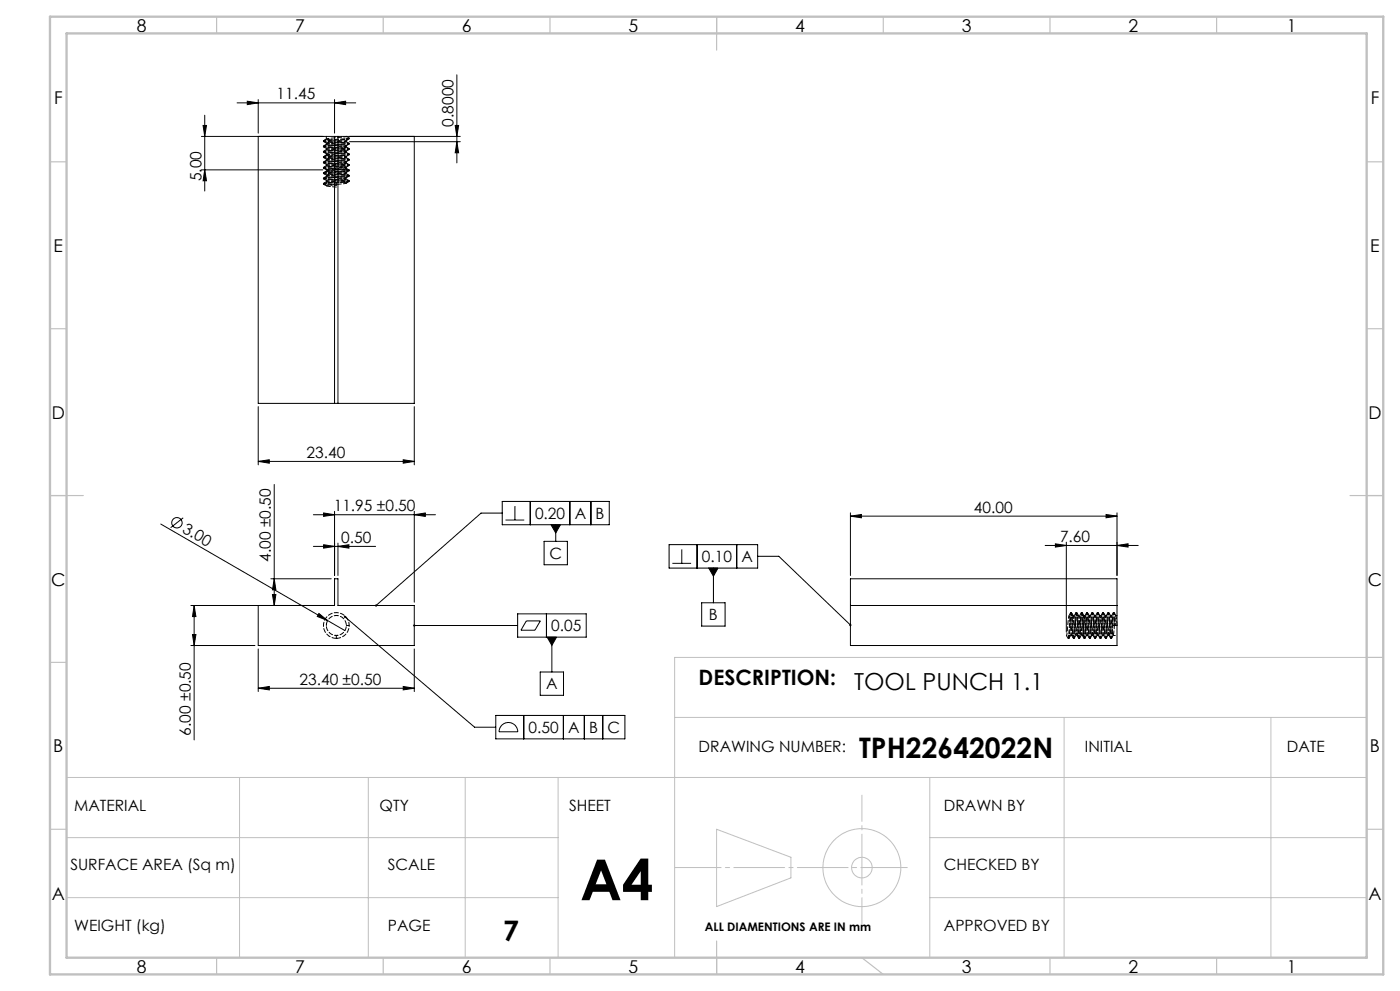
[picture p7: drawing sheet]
<svg xmlns="http://www.w3.org/2000/svg" width="420mm" height="297mm" viewBox="0 0 420 297" stroke-linecap="round" stroke-linejoin="round" font-family="sans-serif">
<g fill="none" stroke="#000" stroke-width=".3">
<path d="M60.9 37.6h1l-.5 3.3zM61.4 34.5v22.8M71.1 30.8h35.6M74.2 30.3l3.3 .5-3.3 .6zM77.5 29.8v10.1M100.4 30.8l3.3-.5v1.1zM100.4 29.8v10.1M136.6 37.6h1l-.5 3.3zM137.1 22.4v26.4M60.4 40.9h77.7M60.4 50.9h36.5M61.4 50.9l.5 3.3h-1z"/>
<path d="M77.5 40.9v80h46.8v-80M100.4 40.9v80M101.4 40.9v80M104.9 42.5h33.2M137.1 42.5l.5 3.3h-1zM77.5 138.3l3.3-.5v1zM77.5 121.9v17.4M77.5 138.3h46.8M121 137.8l3.3 .5-3.3 .5zM124.3 121.9v17.4M48.2 157.1l55.3 31.9M55 155.2l-3.8 2.9"/>
<path d="M82.3 145.2v36.3M94 154.3h36.6M97.1 153.7l3.3 .6-3.3 .5zM100.4 153.2v19.3M124.3 154.3l3.3-.6v1.1zM124.3 153.2v27.3M150.7 150.3h32.1v7h-32.1zM150.7 153.8h-6.4l-31.5 27.7M151.7 155.9h5.6M154.5 151.7v4.2M159.1 150.3v7M165.3 157.3h2.8l-1.4 2.4z"/>
<path d="M166.7 157.3v4.9M171 150.3v7M177.3 150.3v7M255.1 154.7l3.3-.5v1zM255.1 153.7v18.8M255.1 154.7h80M331.8 154.2l3.3 .5-3.3 .5zM335.1 153.7v18.8M81.2 173.5h18.2M81.7 178.2h1.1l-.5 3.3zM82.3 173.5l.5 3.3h-1.1zM94 163.8h18.7"/>
<path d="M97.1 163.3l3.3 .5-3.3 .5zM101.4 163.8l3.3-.5v1zM101.4 162.8v9.7M163.2 162.2h7v7.1h-7zM200.7 163.2h26.6v7h-26.6zM201.7 168.8h5.6M204.5 164.6v4.2M209.1 163.2v7M212.6 170.2h2.8l-1.4 2.5zM214 170.2v10.5M221 163.2v7M227.3 166.7h6.3l21.5 20.6"/>
<path d="M255.1 173.5h80v20h-80zM313.5 163.5h28M316.6 163l3.3 .5-3.3 .5zM319.9 162.5v27M335.1 163.5l3.3-.5v1zM57.3 181.5h43.1v-8h1v8h22.9v12h-46.8v-12M57.3 193.5h19.2M57.7 190.2h1.1l-.6 3.3zM58.2 181.5v40.3M58.2 181.5l.6 3.3h-1.1zM77.5 194.5v12.8M95.7 183.9l2.6 2.1-3.1-1.3z"/>
<path d="M103.5 184.9l38.9 33h6.3M124.3 194.5v12.8M124.3 187.5h31M155.3 184h20.6v7h-20.6zM157.9 186.1h4.2l-1.6 2.8h-4.2zM163.9 184v7M164.1 191h2.9l-1.4 2.4zM165.6 191v10.4M210.5 180.7h7v6.9h-7zM255.1 181.5h80M77.5 206.3l3.3-.6v1.1zM77.5 206.3h46.8"/>
<path d="M121 205.7l3.3 .6-3.3 .5zM148.7 214.4h38.8v7h-38.8zM150.5 217.4a2.82 2.82 0 0 1 3.1-.7 2.82 2.82 0 0 1 1.7 2.6h-5.6l.3-1.1zM157.1 214.4v7M162.1 201.4h7v7h-7zM169 214.4v7M175.3 214.4v7M180.8 214.4v7"/>
<circle cx="53.1" cy="156.7" r="1.55"/>
</g>
<g fill="none" stroke="#c0c0c0" stroke-width=".3">
<path d="M410 197h-207.6v90M202.4 215h207.6M319.2 215v72M381.3 215v72M20 233h390v54h-390zM71.9 233v54M110.5 233v54M139.6 233v54M167.4 233v54M278.9 233v54M20 251h147.4M215 248.5l22.3 8.4v6.2l-22.3 8.6z"/>
<path d="M278.9 251h131.1M20 269h147.4M278.9 269h131.1"/>
<circle cx="258.6" cy="260" r="11.7"/>
<circle cx="258.6" cy="260" r="3.1"/>
</g>
<path d="M272.2 260h-69.8" fill="none" stroke="#c0c0c0" stroke-width=".3" stroke-dasharray="15.2 1.3 1.3 1.3" stroke-dashoffset="1.3"/>
<path d="M258.6 238.3v38.6" fill="none" stroke="#c0c0c0" stroke-width=".3" stroke-dasharray="15.2 1.3 1.3 1.3" stroke-dashoffset="7.4"/>
<g fill="none" stroke="#c0c0c0" stroke-width=".35">
<path d="M65 5v5M115 5v5M165 5v5M215 5v10M265 5v5M315 5v5M365 5v5M15 48.5h5M410 48.5h5M15 98.5h5M410 98.5h5M15 148.5h10"/>
<path d="M405 148.5h10M15 198.5h5M410 197h5M15 248.5h5M410 248.5h5M65 287v5M115 287v5M165 287v5M215 282v10M258.6 287l6.4 5M315 287v5M365 287v5"/>
</g>
<path d="M15 5h400v287h-400zM20 10h390v277h-390z" fill="none" stroke="#c0c0c0" stroke-width=".7"/>
<g fill="#000">
<path d="M95.7 183.9l2.6 2.1-3.1-1.3z"/>
<path d="M124.3 154.3l3.3-.6v1.1zM97.1 153.7l3.3 .6-3.3 .5zM121 205.7l3.3 .6-3.3 .5zM77.5 206.3l3.3-.6v1.1zM100.4 30.8l3.3-.5v1.1zM74.2 30.3l3.3 .5-3.3 .6zM121 137.8l3.3 .5-3.3 .5zM77.5 138.3l3.3-.5v1z"/>
<path d="M255.1 154.7l3.3-.5v1zM331.8 154.2l3.3 .5-3.3 .5z"/>
<path d="M97.1 163.3l3.3 .5-3.3 .5zM101.4 163.8l3.3-.5v1z"/>
<path d="M316.6 163l3.3 .5-3.3 .5zM335.1 163.5l3.3-.5v1z"/>
<path d="M58.2 181.5l.6 3.3h-1.1zM57.7 190.2h1.1l-.6 3.3zM60.9 37.6h1l-.5 3.3zM61.4 50.9l.5 3.3h-1zM136.6 37.6h1l-.5 3.3zM137.1 42.5l.5 3.3h-1z"/>
<path d="M81.7 178.2h1.1l-.5 3.3zM82.3 173.5l.5 3.3h-1.1z"/>
<path d="M124.1 187.2l-.2 .3h.4h-.4a.35 .35 0 0 0 .4 .3 .35 .35 0 0 0 .3-.4 .35 .35 0 0 0-.5-.2zM112.5 181.3l.1 .4 .2-.2-.2 .2a.35 .35 0 0 0 .5 0 .35 .35 0 0 0-.1-.5 .35 .35 0 0 0-.5 .1zM103.2 184.6a.36 .36 0 0 0 0 .6 .36 .36 0 0 0 .6-.2 .36 .36 0 0 0-.5-.4l.2 .3zM164.1 191l1.5 2.4 1.4-2.4zM165.3 157.3l1.4 2.4 1.4-2.4zM254.9 187.1v.5h.4l-.2-.3 .2 .3 .1-.5zM212.6 170.2l1.4 2.5 1.4-2.5z"/>
</g>
<path d="M100.9 190.4a3 3 0 0 0 2.7-4.3 3 3 0 0 0-5.1-.5 3 3 0 0 0 1.6 4.8l.8 .1" fill="none" stroke="#000" stroke-width=".3" stroke-dasharray="1.3 .6" stroke-dashoffset=".8"/>
<path d="M97.9 40.9v.8M103.9 51.7v-.8M104.7 41.6l-.8 .5M100.9 190.5v.8M104.8 187.5h-.9M321.9 184.5l-.8 6M325.9 190.5l-.8-6" fill="none" stroke="#000" stroke-width=".3" stroke-dasharray="1.3 .6" stroke-dashoffset=".4"/>
<path d="M97.9 49.7l6 .8-3 .4M100.9 191.3a3.9 3.9 0 0 0 3.4-5.6 3.9 3.9 0 0 0-6.5-.6 3.9 3.9 0 0 0 2.3 6.1l.8 .1M335.1 187.5l-.4-3-.7 5.9" fill="none" stroke="#000" stroke-width=".3" stroke-dasharray="1.3 .6" stroke-dashoffset="-.1"/>
<g fill="none" stroke="#000" stroke-width=".3" stroke-dasharray="1.3 .6">
<path d="M97 43.8v.2M97 45.4v.2M97 47v.2M97 48.6v.2M97 50.2v.2M97 51.8v.2M97 53.4v.2M97 55v.2M97 42.2v.2M97.9 49.3v.4M97.9 47.7v.4M97.9 46.1v.4"/>
<path d="M97.9 44.5v.4M97.9 42.9v.4M97.9 52.5h.1M97.9 54.1h.1M103.8 44h.1M103.8 50.4h.1M103.8 42.4h.1M103.8 52h.1M103.8 53.6h.1M103.9 42.5v-.4M103.9 44.1v-.4M103.9 45.7v-.4"/>
<path d="M103.9 47.3v-.4M103.9 48.9v-.4M103.9 50.5v-.4M104.8 41.4v.2M104.8 43.2v-.2M104.8 44.8v-.2M104.8 46.4v-.2M104.8 48v-.2M104.8 49.6v-.2M104.8 51.2v-.2M104.8 52.8v-.2M104.8 54.4v-.2"/>
<path d="M100.9 184.5h.1M100.9 184.5h-.2M100.9 191.3h.1M101.3 184.5h-.4M320.4 191.3h.2M320.7 191.3h-.1M321.4 183.6h-.2M321.4 183.6h.1M322 191.3h.2M323 183.6h-.2M323 183.6h.1M323.6 191.3h.2"/>
<path d="M324.6 183.6h-.2M324.6 183.6h.1M324.7 190.5h.4M325.2 191.3h.2M325.5 184.5h-.4M325.9 190.5h.4M326.2 183.6h-.2M326.2 183.6h.1M326.8 191.3h.2M327.1 184.5h-.4M327.5 190.5h.4M327.8 183.6h-.2"/>
<path d="M327.8 183.6h.1M328.4 191.3h.2M328.7 184.5h-.4M329.1 190.5h.4M329.4 183.6h-.2M329.4 183.6h.1M330 191.3h.2M330.3 184.5h-.4M330.7 190.5h.4M331 183.6h-.2M331 183.6h.1M331.6 191.3h.2"/>
<path d="M331.9 184.5h-.4M332.3 190.5h.4M332.6 183.6h-.2M332.6 183.6h.1M333.2 191.3h.2M333.5 184.5h-.4M334.2 183.6h-.2M334.2 183.6h.1M334.4 187.5h-.5M334.6 187.5h-.2M335.1 187.5h-.5M335.1 184.5h-.4"/>
</g>
<g fill="none" stroke="#000" stroke-width=".3" stroke-dasharray="1.3 .6" stroke-dashoffset=".5">
<path d="M97 42.2l7.8 .8-7.7 .7M97 43.8l7.8 .8-7.7 .7M97 45.4l7.8 .8-7.7 .7M97 47l7.8 .8-7.7 .7M97 50.2l7.8 .8-7.7 .7M97 51.8l7.8 .8-7.7 .7M97 53.4l7.8 .8-7.7 .7M97.1 48.6l7.7 .8-7.7 .7M97.1 44l.8 .5M97.1 45.6l.8 .5M97.1 47.2l.8 .5M97.1 48.8l.8 .5"/>
<path d="M97.1 50.4l.8 .5M97.1 52l.8 .5M97.1 53.6l.8 .5M97.1 55.2l.8 .5M97.1 42.4l.8 .5M97.1 42.4l7.7 .8-7.7 .8M97.1 44l7.7 .8-7.7 .8M97.1 45.6l7.7 .8-7.7 .8M97.1 47.2l7.7 .8-7.7 .8M97.1 48.8l7.7 .8-7.7 .8M97.1 50.4l7.7 .8-7.7 .8M97.1 52l7.7 .8-7.7 .8"/>
<path d="M97.1 53.6l7.7 .8-7.7 .8M97.9 50.9l6 .8M97.9 43.2l-.8 .5M97.9 44.8l-.8 .5M97.9 46.4l-.8 .5M97.9 48l-.8 .5M97.9 49.6l-.8 .5M97.9 51.2l-.8 .5M97.9 52.8l-.8 .5M97.9 54.4l-.8 .5M97.9 41.6l-.8 .5M98 52.5l5.9 .8"/>
<path d="M98 54.1l5.9 .8M98 42.9l5.9 .8M98 44.5l5.9 .8M98 47.7l5.9 .8M103.8 51.7l-5.9 .8M103.8 53.3l-5.9 .8M103.8 54.9l-5.9 .8M103.8 43.7l.9-.5M103.8 45.3l.9-.5M103.8 46.9l.9-.5M103.8 48.5l.9-.5M103.8 50.1l.9-.5"/>
<path d="M103.8 51.7l.9-.5M103.8 53.3l.9-.5M103.8 54.9l.9-.5M103.8 42.1l.9-.5M103.8 43.7l-5.9 .8M103.8 45.3l-5.9 .8M103.8 48.5l-5.9 .8M103.9 40.9l-6 .8M103.9 40.9l.9 .5M103.9 42.1l-6 .8M104.7 44.5l-.9-.5M104.7 46.1l-.9-.5"/>
<path d="M104.7 47.7l-.9-.5M104.7 49.3l-.9-.5M104.7 50.9l-.9-.5M104.7 52.5l-.8-.5M104.7 54.1l-.8-.5M104.7 42.9l-.9-.5M100.5 190.4h1M319.9 190.5l.5 .8M320.6 191.3l.5-.8M320.7 191.3l.5-.9M320.7 184.5l-.8 6M321.2 183.6l-.5 .9"/>
<path d="M321.5 190.4l-.8-5.9M321.5 190.4l.5 .9M322 184.5l-.5-.9M322.3 191.3l.5-.9M322.3 184.5l-.8 5.9M322.8 183.6l-.5 .9M323.1 190.4l-.8-5.9M323.1 190.4l.5 .9M323.6 184.5l-.5-.9M323.9 191.3l.5-.9M323.9 184.5l-.8 5.9M324.4 190.4l-.8-5.9"/>
<path d="M324.4 183.6l-.5 .9M324.7 190.4l-.8-5.9M324.7 190.4l.5 .9M325.1 184.5l-.7 5.9M325.1 184.5v6M325.2 184.5l-.5-.9M325.5 191.3l.5-.9M326 183.6l-.5 .9M326.3 190.4l-.8-5.9M326.3 190.4l.5 .9M326.8 184.5l-.5-.9M327.1 191.3l.5-.9"/>
<path d="M327.1 184.5l-.7 5.9M327.6 183.6l-.5 .9M327.9 190.4l-.8-5.9M327.9 190.4l.5 .9M328.4 184.5l-.5-.9M328.7 191.3l.5-.9M328.7 184.5l-.7 5.9M329.2 183.6l-.5 .9M329.5 190.4l-.8-5.9M329.5 190.4l.5 .9M330 184.5l-.5-.9M330.3 191.3l.5-.9"/>
<path d="M330.3 184.5l-.7 5.9M330.8 183.6l-.5 .9M331.1 190.4l-.8-5.9M331.1 190.4l.5 .9M331.6 184.5l-.5-.9M331.9 191.3l.5-.9M331.9 184.5l-.7 5.9M332.4 183.6l-.5 .9M332.7 190.4l-.8-5.9M332.7 190.4l.5 .9M333.2 184.5l-.5-.9M333.5 191.3l.5-.9"/>
<path d="M333.5 184.5l-.7 5.9M334 183.6l-.5 .9M334.8 184.5l-.5-.9"/>
</g>
<g fill="none" stroke="#000" stroke-width=".3" stroke-dasharray="1.3 .6" stroke-dashoffset=".3">
<path d="M97.9 41.7l6 .8-6 .8M97.9 43.3l6 .8-6 .8M97.9 44.9l6 .8-6 .8M97.9 46.5l6 .8-6 .8M97.9 48.1l6 .8-6 .8M97.9 51.3l6 .8-6 .7M97.9 52.9l6 .8-6 .7M98 46.1l5.9 .8-6 .8M98 49.3l5.9 .8-6 .8M97.9 187.5l.1-.7M323.5 184.5l-.7 5.9-.8-5.9M327.5 190.5l-.8-6-.7 5.9"/>
<path d="M329.1 190.5l-.8-6-.7 5.9M330.7 190.5l-.8-6-.7 5.9M332.3 190.5l-.8-6-.7 5.9M333.9 190.5l-.8-6-.7 5.9"/>
</g>
<path d="M97.9 50.9h3M97.9 54.5l3 .4M98 55.7l2.9 .4M100.9 50.9l-3 .3M100.9 50.9h3M325.1 187.5l-.4 2.9M325.5 184.5l-.4 3M333.9 187.5l-.4-3" fill="none" stroke="#000" stroke-width=".3" stroke-dasharray="1.3 .6" stroke-dashoffset=".1"/>
<g fill="none" stroke="#000" stroke-width=".3" stroke-dasharray="1.3 .6" stroke-dashoffset=".6">
<path d="M97 55l3.9 .4M97.1 55.2l3.8 .4M97.9 51.3v1.2M97.9 52.9v1.2M97.9 54.5v1.2M100.9 54.9v1.2M103.9 42.1v-1.2M103.9 54.9v-1.2M103.9 53.3v-1.2M104.8 41.4l-7.7 .7M104.8 41.6l-7.7 .8M321.1 190.5h-1.2"/>
<path d="M321.2 183.6l-.8 7.7M321.4 183.6l-.7 7.6M321.5 190.5h1.2M321.9 184.5h-1.2M322 191.3l-.8-7.7M322.2 191.3l-.7-7.7M322.8 183.6l-.8 7.7M323 183.6l-.7 7.7M323.1 190.5h1.2M323.5 184.5h-1.2M323.6 191.3l-.8-7.7M323.8 191.3l-.7-7.7"/>
<path d="M324.4 183.6l-.8 7.7M324.6 183.6l-.7 7.6M325.1 184.5h-1.2M325.2 191.3l-.8-7.7M325.4 191.3l-.7-7.7M326 183.6l-.8 7.7M326.2 183.6l-.7 7.7M326.8 191.3l-.8-7.7M327 191.3l-.7-7.7M327.6 183.6l-.8 7.7M327.8 183.6l-.7 7.6M328.4 191.3l-.8-7.7"/>
<path d="M328.6 191.3l-.7-7.7M329.2 183.6l-.8 7.7M329.4 183.6l-.7 7.6M330 191.3l-.8-7.7M330.2 191.3l-.7-7.7M330.8 183.6l-.8 7.7M331 183.6l-.7 7.7M331.6 191.3l-.8-7.7M331.8 191.3l-.7-7.7M332.4 183.6l-.8 7.7M332.6 183.6l-.7 7.7M333.2 191.3l-.8-7.7"/>
<path d="M333.4 191.3l-.7-7.7M333.9 190.5h1.2M334 183.6l-.8 7.7M334.2 183.6l-.7 7.6M334.4 187.5l-.4-3.9M334.6 187.5l-.3-3.9"/>
</g>
<text font-size="16.9" x="174" y="269.8">A4</text>
<g font-size="8.5">
<text x="257.7" y="227.2">TPH22642022N</text>
<text x="150.9" y="282.1">7</text>
</g>
<text font-size="7.1" x="256.3" y="206.6">TOOL PUNCH 1.1</text>
<text font-size="6.3" x="209.6" y="205.3">DESCRIPTION:</text>
<g font-size="5.3">
<text x="41" y="9.5">8</text>
<text x="88.5" y="9.5">7</text>
<text x="138.5" y="9.5">6</text>
<text x="188.5" y="9.5">5</text>
<text x="238.5" y="9.5">4</text>
<text x="288.5" y="9.5">3</text>
<text x="338.5" y="9.5">2</text>
<text x="386" y="9.5">1</text>
<text x="16.2" y="31.3">F</text>
<text x="411.2" y="31.3">F</text>
<text x="16.1" y="75.5">E</text>
<text x="411.1" y="75.5">E</text>
<text x="15.5" y="125.5">D</text>
<text x="410.5" y="125.5">D</text>
<text x="15.4" y="175.5">C</text>
<text x="410.4" y="175.5">C</text>
<text x="16" y="225.5">B</text>
<text x="411" y="225.5">B</text>
<text x="15.5" y="269.8">A</text>
<text x="410.5" y="269.8">A</text>
<text x="41" y="291.5">8</text>
<text x="88.5" y="291.5">7</text>
<text x="138.5" y="291.5">6</text>
<text x="188.5" y="291.5">5</text>
<text x="238.5" y="291.5">4</text>
<text x="288.5" y="291.5">3</text>
<text x="338.5" y="291.5">2</text>
<text x="386" y="291.5">1</text>
</g>
<g font-size="4.7">
<text x="83" y="29.8">11.45</text>
<text x="136.1" y="37.9" transform="rotate(-90 136.1 37.9)">0.8000</text>
<text x="60.4" y="54.3" transform="rotate(-90 60.4 54.3)">5.00</text>
<text x="92" y="137.3">23.40</text>
<text x="100.1" y="153.2">11.95 ±0.50</text>
<text x="160.5" y="155.5">0.20</text>
<text x="172.4" y="155.5">A</text>
<text x="178.7" y="155.5">B</text>
<text x="292.2" y="153.7">40.00</text>
<text x="54.5" y="159.4" transform="rotate(30 54.5 159.4)">3.00</text>
<text x="102.3" y="162.7">0.50</text>
<text x="164.8" y="167.5">C</text>
<text x="318" y="162.4">7.60</text>
<text x="81.3" y="168.4" transform="rotate(-90 81.3 168.4)">4.00 ±0.50</text>
<text x="210.6" y="168.5">0.10</text>
<text x="222.5" y="168.5">A</text>
<text x="212.7" y="185.9">B</text>
<text x="165.4" y="189.2">0.05</text>
<text x="89.9" y="205.2">23.40 ±0.50</text>
<text x="163.9" y="206.6">A</text>
<text x="57.3" y="220.4" transform="rotate(-90 57.3 220.4)">6.00 ±0.50</text>
<text x="158.6" y="219.7">0.50</text>
<text x="170.4" y="219.7">A</text>
<text x="176.7" y="219.7">B</text>
<text x="182.3" y="219.7">C</text>
<text x="209.6" y="225.5">DRAWING NUMBER:</text>
<text x="325.5" y="225.5">INITIAL</text>
<text x="386" y="225.5">DATE</text>
<text x="22.2" y="243.1">MATERIAL</text>
<text x="113.9" y="243.1">QTY</text>
<text x="170.7" y="243.1">SHEET</text>
<text x="283.2" y="243.1">DRAWN BY</text>
<text x="21.1" y="260.7">SURFACE AREA (Sq m)</text>
<text x="116.4" y="260.7">SCALE</text>
<text x="283.2" y="260.7">CHECKED BY</text>
<text x="22.2" y="279.1">WEIGHT (kg)</text>
<text x="116.4" y="279.1">PAGE</text>
<text x="283.2" y="279.1">APPROVED BY</text>
</g>
<text font-size="3.5" x="211.5" y="279.1">ALL DIAMENTIONS ARE IN mm</text>
</svg>
